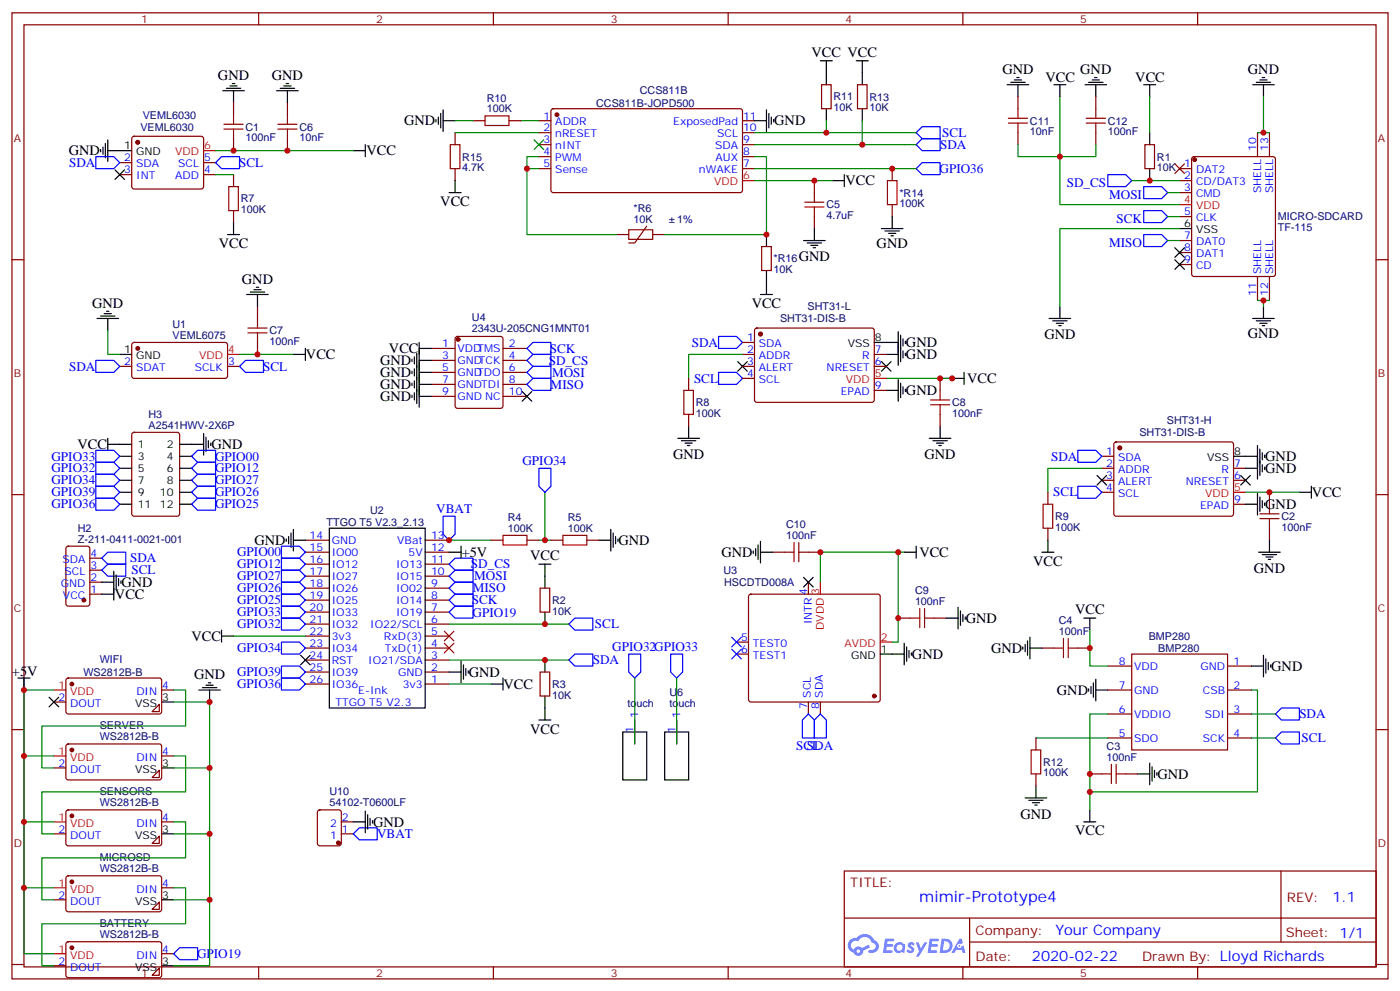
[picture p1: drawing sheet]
<svg xmlns="http://www.w3.org/2000/svg" width="412mm" height="292mm" viewBox="0 0 412 292" stroke-linecap="round" stroke-linejoin="round" font-family="sans-serif">
<g fill="none" stroke="#870000" stroke-width=".35">
<path d="M3.5 3.8h405.4v284.3h-405.4zM7.1 7.3h398.2v277.3h-398.2zM76.2 3.8v3.5M145.3 3.8v3.5M214.5 3.8v3.5M283.6 3.8v3.5M352.8 3.8v3.5M3.5 76.4h3.6M405.3 76.4h3.6M3.5 145.6h3.6M405.3 145.6h3.6M3.5 214.7h3.6"/>
<path d="M405.3 214.7h3.6M248.7 256.4h156.6v28.2h-156.6zM377.3 256.4v20.9M248.7 270.2h156.5M285.6 277.3h119.6M285.6 270.2v14.1M3.5 283.9h3.6M76.2 284.6v3.5M145.3 284.6v3.5M214.5 284.6v3.5M283.6 284.6v3.5M352.8 284.6v3.5"/>
<path d="M405.3 283.9h3.6"/>
</g>
<g fill="#5487ff">
<path d="M267.7 277.5a1.22 1.22 0 0 1 1.7 .3l-.4 .6a.47 .47 0 0 0-.3-.4 .47 .47 0 0 0-.5 .2l.1 .2a1.14 1.14 0 0 1 .8 1.7 1.14 1.14 0 0 1-1.9 0l-.2-.2 .5-.5 .7 .4a.29 .29 0 0 0 .3-.2 .29 .29 0 0 0-.2-.4 1.04 1.04 0 0 1-.6-1.7z"/>
<path d="M260.7 276.3h2.4l.3 .2-.2 .5h-1.8l-.1 .9h1.5l.3 .4-.3 .3h-1.6l-.2 1.1 1.7 .1 .2 .3-.2 .3h-2.6z"/>
<path d="M273.8 276.3h2.4l.3 .2-.1 .5h-1.8l-.2 .9h1.6l.3 .4-.4 .3h-1.6l-.1 1.1 1.7 .1 .2 .3-.2 .3h-2.6z"/>
<path d="M282.6 276.3h.7l.3 1.2-.6 .4a.69 .69 0 0 0-1 .2 .69 .69 0 0 0 .4 1 .69 .69 0 0 0 .9-.6l.5-.3 .6 2.2h-.8l-.2-.8h-1.8l-.5 .8h-.8z"/>
<path d="M269.8 277.4h.8l.6 1.8 1.1-1.8h.9l-2.6 4.2h-.8l.9-1.6z"/>
<path d="M277.4 276.3l-.6 4.1h1.3a2.11 2.11 0 0 0 2.5-2.1 2.11 2.11 0 0 0-2.5-2zM278.1 277a1.39 1.39 0 0 1 1.7 1.4 1.39 1.39 0 0 1-1.8 1.3h-.3z"/>
<path d="M263.7 277.9a1.54 1.54 0 0 0-.1 2.2 1.54 1.54 0 0 0 2.2 .1l.6 .2 .3-2.3-.2-.2h-.4a1.49 1.49 0 0 0-2.4 0zM264 278.9a.94 .94 0 0 1 1.8 0 .94 .94 0 0 1-1.8 0z"/>
<path d="M250.4 276.7a2.18 2.18 0 0 0 1.1 3.7 1.44 1.44 0 0 0 1.6 .9 1.44 1.44 0 0 0 1.2-1.5l2-1-.5-.7-1.9 .9a1.47 1.47 0 0 0-2.4 .5 1.39 1.39 0 0 1-.7-2 1.39 1.39 0 0 1 2-.4 2.12 2.12 0 0 1 2.2-1.3 2.12 2.12 0 0 1 1.9 1.7 1.14 1.14 0 0 1 1.1 1.4 1.14 1.14 0 0 1-1.7 .7 .43 .43 0 0 0-.5 .4 .43 .43 0 0 0 .4 .5 1.98 1.98 0 0 0 2.5-1.3 1.98 1.98 0 0 0-1.2-2.5 3.1 3.1 0 0 0-5.3-.7l-.9 .1zM252.3 280a.55 .55 0 0 1 1.1 0 .55 .55 0 0 1-1.1 0z"/>
<circle cx="282.6" cy="278.4" r=".26"/>
</g>
<g fill="none" stroke="#870000" stroke-width=".35">
<path d="M68.8 30.2v3.6M299.9 28.5v3.5M299.9 39.1v3.5M322.8 28.5v3.5M322.8 39.1v3.5M370.4 39.1v7M373.9 39.1v7M35.3 47.9h3.5M35.3 51.4h3.5M39 40.3l.5-.2h19.8l.5 .2 .2 .5-.1 14.4-.6 .4h-20.1l-.4-.7v-14.1zM60 47.9h3.5M60 51.4h3.5"/>
<path d="M68.8 40.8v3.5M347.5 49.6h3.5M347.5 53.2h3.5M347.5 56.7h3.5M351.2 46.3l.5-.2h23.3l.5 .2 .2 .5v33.9l-.2 .5-.5 .2h-23.3l-.5-.2-.2-.5v-33.9zM347.5 63.7h3.5M347.5 70.8h3.5M347.5 74.3h3.5M347.5 77.9h3.5M370.4 81.4v7M373.9 81.4v7M90 159h7"/>
<path d="M125.2 159h7.1M90 176.6h7M90 173.1h7M90 169.6h7M90 166.1h7M90 162.5h7M125.2 176.6h7.1M125.2 173.1h7.1M125.2 169.6h7.1M125.2 166.1h7.1M125.2 162.5h7.1M90 180.2h7"/>
<path d="M90 197.8h7M90 194.3h7M90 190.7h7M90 187.2h7M90 183.7h7M125.2 180.2h7.1M125.2 197.8h7.1M125.2 194.3h7.1M125.2 190.7h7.1M125.2 187.2h7.1M125.2 183.7h7.1M90 201.3h7"/>
<path d="M125.2 201.3h7.1"/>
</g>
<g fill="none" stroke="#000" stroke-width=".35">
<path d="M65.6 26.7h6.4M66.7 26h4.2M67.7 25.3h2.1M68.4 24.6h.7M68.8 26.7v3.5M296.7 24.9h6.3M297.7 24.2h4.3M298.8 23.5h2.1M299.5 22.8h.7M299.9 24.9v3.6M319.6 24.9h6.4M320.7 24.2h4.2"/>
<path d="M321.7 23.5h2.1M322.4 22.8h.7M322.8 24.9v3.6M29.6 44v.7M30.3 43.3v2.1M31 42.2v4.3M31.7 44.3h7.1M31.7 41.2v6.3M347.5 67.3h3.5M84.3 158.6v.7M85 157.9v2.2M85.7 156.9v4.2"/>
<path d="M86.4 159h3.6M86.4 155.8v6.4M97 155.5h28.2v52.9h-28.2zM132.3 197.8h3.5M135.8 194.6v6.4M136.5 195.7v4.2M137.2 196.7v2.2M137.9 197.4v.8"/>
</g>
<path d="M66 36.6h5.6M66 38h5.6M68.8 33.8v2.8M68.8 38v2.8M297 36.2h5.7M297 34.8h5.7M299.9 32v2.8M299.9 36.2v2.9M320 36.2h5.6M320 34.8h5.6M322.8 32v2.8M322.8 36.2v2.9" fill="none" stroke="#a10000" stroke-width=".35"/>
<g fill="#000" stroke="#a10000" stroke-width=".35">
<path d="M130.9 185.8l2.8 2.8zM133.7 185.8l-2.8 2.8z"/>
<path d="M130.9 189.3l2.8 2.9zM133.7 189.3l-2.8 2.9z"/>
</g>
<g fill="#870000" stroke="#870000" stroke-width=".35">
<circle cx="40.6" cy="41.9" r=".53"/>
<circle cx="351.9" cy="47" r=".53"/>
</g>
<path d="M60 44.3h3.5M347.5 60.2h3.5" fill="none" stroke="#f00" stroke-width=".35"/>
<path d="M346.1 48.2l2.8 2.8zM348.9 48.2l-2.8 2.8z" fill="#00f" stroke="#870000" stroke-width=".35"/>
<g fill="none" stroke="#000" stroke-width=".35">
<path d="M241.7 17.9h3.5M243.4 17.9v7M252.2 17.9h3.6M254 17.9v7M81.5 26.7h6.3M82.5 26h4.3M83.6 25.3h2.1M84.3 24.6h.7M84.7 26.7v3.5M128.4 35.2v.7M129.1 34.5v2.1M129.8 33.4v4.2"/>
<path d="M130.5 35.5h3.6M130.5 32.3v6.4M222.2 35.5h3.6M225.8 32.3v6.4M226.5 33.4v4.2M227.2 34.5v2.1M227.9 35.2v.7M243.4 32v3.5M254 32v3.5M310.4 24.9h3.6M312.2 24.9v3.6M336.9 24.9h3.5"/>
<path d="M338.7 24.9v3.6M338.7 39.1v3.5M369 24.9h6.4M370.1 24.2h4.2M371.1 23.5h2.1M371.8 22.8h.7M372.2 24.9v3.6M104.1 44.3h3.5M107.6 42.6v3.5M132.3 56.7h3.5M134.1 53.2v3.5M245.2 53.2h3.5"/>
<path d="M248.7 51.4v3.5M338.7 49.6v3.6M67 69h3.6M68.8 65.5v3.5M225.8 69v3.6M225.8 79.6v7.1M236.7 70.8h6.4M237.8 71.5h4.2M238.8 72.2h2.1M239.5 72.9h.7M239.9 67.3v3.5M259.6 67.3h6.4"/>
<path d="M260.7 68h4.2M261.8 68.7h2.1M262.5 69.4h.7M262.8 63.7v3.6M28.6 93.7h6.3M29.6 93h4.3M30.7 92.3h2.1M31.4 91.6h.7M31.7 93.7v3.6M72.7 86.7h6.3M73.7 86h4.3M74.8 85.3h2.1"/>
<path d="M75.5 84.6h.7M75.8 86.7v3.5M224 86.7h3.5M264.6 97.6v9.9M265.3 98.7v7.7M266 99.7v2.1M309 93.7h6.4M310.1 94.4h4.2M311.1 95.1h2.2M311.9 95.8h.7M312.2 90.2v3.5M369 93.7h6.4"/>
<path d="M370.1 94.4h4.2M371.1 95.1h2.1M371.8 95.8h.7M372.2 90.2v3.5M35.3 104.3h3.5M86.4 104.3h3.6M90 102.6v3.5M121.4 105.7v.7M121.4 109.3v.7M121.4 112.8v.7M121.4 116.3v.7M122.1 105v2.1"/>
<path d="M122.1 108.5v2.2M122.1 112.1v2.1M122.1 115.6v2.1M122.8 104v14.8M123.5 102.6h3.5M123.5 100.8v19M123.5 106.1h3.5M123.5 109.6h3.5M123.5 113.1h3.5M123.5 116.7h3.5M257.5 100.8h7.1M261.1 114.9h3.5"/>
<path d="M261.1 104.3h3.5M264.6 111.7v6.4M265.3 112.8v4.2M266 103.3v2.1M266 113.8v2.2M266.7 100.4v.7M266.7 104v.7M266.7 114.5v.8M280.5 111.4h3.5M284 109.6v3.5M31.7 129v3.5M31.7 130.8h7.1"/>
<path d="M35.3 134.3h3.5M35.3 137.8h3.5M52.9 134.3h3.5M52.9 137.8h3.5M52.9 130.8h7.1M60 127.6v6.3M60.7 128.7v4.2M61.4 129.7v2.1M62.1 130.4v.7M199.7 129h6.3M200.7 129.7h4.3M201.8 130.4h2.1"/>
<path d="M202.5 131.1h.7M202.8 125.5v3.5M273.8 129h6.3M274.8 129.7h4.2M275.9 130.4h2.1M276.6 131.1h.7M276.9 125.5v3.5M363.4 134.3h7M366.9 137.8h3.5M370.4 131.1v9.9M371.1 132.2v7.7M371.8 133.2v2.2"/>
<path d="M371.8 136.8v2.1M372.5 133.9v.8M372.5 137.5v.7M35.3 144.9h3.5M35.3 148.4h3.5M35.3 141.4h3.5M52.9 144.9h3.5M52.9 148.4h3.5M52.9 141.4h3.5M176.4 159h3.5M179.9 155.8v6.4M180.6 156.9v4.2"/>
<path d="M181.3 157.9v2.2M182 158.6v.7M224 159.3v6.4M308.7 159v3.5M366.9 148.4h3.5M370.4 145.2v6.4M371.1 146.3v4.2M371.8 147.4v2.1M372.5 148.1v.7M373.9 159v3.5M382.8 144.9h3.5M386.3 143.1v3.5"/>
<path d="M30 171.3h3.5M30 174.9h3.5M33.5 168.2v8.4M34.2 169.2v4.3M34.9 170.3v2.1M35.6 171v.7M132.3 162.5h3.5M135.8 160.8v3.5M158.7 166.1h3.6M160.5 166.1v7M221.9 162.2v.7M222.6 161.5v2.1"/>
<path d="M223.3 160.4v4.2M224 162.5h3.5M266.3 162.5h3.6M269.9 160.8v3.5M282.2 178.8v6.3M282.9 179.8v4.2M306.9 162.5h3.5M370.8 162.5h6.3M371.8 163.2h4.3M372.9 163.9h2.1M373.6 164.6h.7M5.3 199.6h3.5"/>
<path d="M7.1 199.6v3.5M65.3 187.2h3.5M65.3 185.5v3.5M148.2 199.6v3.5M160.5 180.2v3.5M160.5 194.3v3.5M259.3 192.5h7M266.3 189.3v6.4M267.1 190.4v4.2M267.8 191.5v2.1M268.5 192.2v.7M278.7 181.9h3.5"/>
<path d="M283.6 180.9v2.1M284.3 181.6v.7M301.3 190.4v.7M302 189.7v2.1M302.7 188.6v4.3M303.4 190.7h3.5M303.4 187.6v6.3M319.3 181.9h3.5M321 181.9v3.6M322.8 199.9v6.4M368.7 196h3.5M372.2 192.9v6.3"/>
<path d="M372.9 193.9v4.3M373.6 195v2.1M374.3 195.7v.7M47.6 206.6h3.6M58.6 203.1h6.3M59.6 202.4h4.3M60.7 201.7h2.1M61.4 201h.7M61.7 203.1v3.5M144.6 201.3h3.6M158.7 211.9h3.6M160.5 204.9v7"/>
<path d="M183.4 215.4h7.1v14.2h-7.1zM195.8 215.4h7v14.2h-7zM320.7 202.7v.7M321.4 202v2.2M322.1 201v4.2M322.8 203.1h3.5M47.6 226h3.6M107.6 238.7v6.4M108.3 239.8v4.2M302 234.8h6.3M303 235.5h4.3M304.1 236.3h2.1"/>
<path d="M304.8 237h.7M305.2 231.3v3.5M321 238.4v3.5M335.1 227.8h3.6M338.7 224.6v6.4M339.4 225.7v4.2M340.1 226.7v2.1M340.8 227.4v.7M47.6 245.4h3.6M104.1 241.9h3.5M109 240.8v2.2M109.7 241.5v.8"/>
<path d="M319.3 241.9h3.5M47.6 264.8h3.6M47.6 284.2h3.6"/>
</g>
<g fill="#000" stroke="#000" stroke-width=".35">
<path d="M33.9 50l2.8 2.8zM36.7 50l-2.8 2.8z"/>
<path d="M346.1 72.9l2.8 2.8zM348.9 72.9l-2.8 2.8z"/>
<path d="M346.1 76.4l2.8 2.9zM348.9 76.4l-2.8 2.9z"/>
<path d="M153.8 115.3l2.8 2.8zM156.6 115.3l-2.8 2.8z"/>
<path d="M217.3 106.4l2.8 2.9zM220.1 106.4l-2.8 2.9z"/>
<path d="M259.6 106.4l2.9 2.9zM262.5 106.4l-2.9 2.9z"/>
<path d="M323.1 139.9l2.9 2.9zM323.1 142.8l2.9-2.9z"/>
<path d="M365.5 139.9l2.8 2.9zM368.3 139.9l-2.8 2.9z"/>
<path d="M236.7 169.9l2.8 2.9zM239.5 169.9l-2.8 2.9z"/>
<path d="M88.5 192.9l2.9 2.8zM91.4 192.9l-2.9 2.8z"/>
<path d="M14.5 205.2l2.8 2.8zM17.3 205.2l-2.8 2.8z"/>
</g>
<g fill="none" stroke="#008700" stroke-width=".35">
<path d="M134.1 39.1h24.6M134.1 35.5h5.2M153.5 35.5h5.2M243.4 35.5v3.6h-21.2M243.4 39.1h26.5M254 35.5v7.1M312.2 28.5v31.7h35.3M338.7 28.5v10.6M372.2 28.5v10.6h-1.8M372.2 39.1h1.7M63.5 44.3h40.6M63.5 51.4h5.3"/>
<path d="M155.2 49.6v19.4h26.5M158.7 46.1h-3.5v3.5h3.5M222.2 46.1h3.6v22.9h-30M222.2 53.2h23M222.2 42.6h47.7M222.2 49.6h47.7M299.9 42.6v3.5h22.9v-3.5M333.4 53.2h14.1M344 56.7h3.5M344 63.7h3.5M344 70.8h3.5M347.5 67.3h-35.3v22.9"/>
<path d="M31.7 97.3v7h3.6M370.4 88.4h1.8v1.8M372.2 88.4h1.7M70.6 104.3h15.8M218.7 104.3h-15.9v7.1M261.1 111.4h19.4M324.6 137.8h-15.9v7.1M132.3 159h12.3M158.7 159h3.6M160.5 144.9v14.1M366.9 144.9h15.9M264.6 162.5v26.5h-1.8"/>
<path d="M266.3 162.5h-24.6v8.8M68.8 187.2h21.2M132.3 183.7h35.3M132.3 194.3h35.3M187 199.6v19.4M199.3 199.6v19.4M321 185.5v10.5h5.3M15.9 203.1h-8.8v77.6h8.8M51.2 206.6h10.5v77.6h-10.5M51.2 203.1h3.5v10.6h-42.4v12.3h3.6M132.3 201.3h12.3M305.2 217.2h21.1"/>
<path d="M326.3 210.1h-5.3v28.3M368.7 203.1h1.7v30h-49.4M368.7 217.2h7M368.7 210.1h7M7.1 222.5h8.8M51.2 222.5h3.5v10.6h-42.4v12.3h3.6M51.2 226h10.5M7.1 241.9h8.8M51.2 241.9h3.5v10.6h-42.4v12.3h3.6M51.2 245.4h10.5M7.1 261.3h8.8M51.2 261.3h3.5v10.6h-42.4v12.3h3.6"/>
<path d="M51.2 264.8h10.5"/>
</g>
<g fill="none" stroke="#870000" stroke-width=".35">
<path d="M84.7 30.2v3.6M134.1 39.1v3.5M139.3 35.5h3.6M149.9 35.5h3.6M158.7 35.5h3.6M158.7 39.1h3.6M162.5 32.2l.5-.2 55.3 .1 .4 .6v23.6l-.7 .4-55.3-.1-.4-.6v-23.3zM218.7 35.5h3.5M218.7 39.1h3.5M242 24.9h2.8v7.1h-2.8zM252.6 24.9h2.8v7.1h-2.8zM68.8 51.4v3.5"/>
<path d="M84.7 40.8v3.5M134.1 49.6v3.6M158.7 42.6h3.6M158.7 46.1h3.6M158.7 49.6h3.6M218.7 42.6h3.5M218.7 46.1h3.5M218.7 49.6h3.5M239.9 53.2v3.5M262.8 49.6v3.6M337.3 42.6h2.8v7h-2.8zM68.8 62v3.5"/>
<path d="M181.7 69h3.5M190.5 66.6l-3.5 4.9h-1.8M192.3 69h3.5M224.4 72.6h2.8v7h-2.8zM239.9 63.7v3.6M262.8 60.2v3.5M75.8 90.2v3.5M134.3 99.2l.5-.2h12.7l.6 .5 .1 20-.5 .6-12.9 .1-.7-.5v-20zM222.5 96.8l.5-.2h34.1l.4 .7v20.7l-.7 .4h-34.1l-.5-.7v-20.4zM35.3 107.8h3.5M39 101l.5-.2h27.1l.4 .7v9.4l-.7 .5-27.1-.1-.4-.6v-9.2zM67 107.8h3.6"/>
<path d="M75.8 100.8v3.5M127 102.6h7.1M127 106.1h7.1M127 109.6h7.1M127 113.1h7.1M127 116.7h7.1M148.2 102.6h7M148.2 106.1h7M148.2 109.6h7M148.2 113.1h7M148.2 116.7h7M202.8 111.4v3.5"/>
<path d="M218.7 100.8h3.5M218.7 104.3h3.5M218.7 107.8h3.5M218.7 111.4h3.5M257.5 104.3h3.6M257.5 107.8h3.6M257.5 114.9h3.6M276.9 111.4v3.5M39 127.5l.5-.3h12.7l.7 .5v23.5l-.4 .7h-13l-.6-.4-.1-23.5zM202.8 122v3.5M276.9 122v3.5M324.6 134.3h3.5"/>
<path d="M324.6 137.8h3.5M328.3 130.3l.5-.2h34.1l.5 .7-.1 20.7-.6 .4h-34.2l-.4-.7v-20.4zM363.4 137.8h3.5M144.6 159h3.6M155.2 159h3.5M162.3 159h3.5M172.9 159h3.5M308.7 144.9v3.5M308.7 155.5v3.5M324.6 141.4h3.5M324.6 144.9h3.5M363.4 141.4h3.5"/>
<path d="M363.4 148.4h3.5M373.9 144.9v3.5M373.9 155.5v3.5M19.6 161l.5-.2h5.7l.6 .4 .1 16.5-.5 .6-5.9 .1-.6-.5-.1-16.4zM26.5 174.9h3.5M26.5 171.3h3.5M26.5 167.8h3.5M26.5 164.3h3.5M159.1 173.1h2.8v7.1h-2.8zM220.7 175.1l.5-.2h37.4l.5 .2 .2 .5v30.3l-.2 .5-.5 .2h-37.4l-.5-.2-.2-.5v-30.3zM227.5 162.5h3.6M238.1 171.3v3.6"/>
<path d="M238.1 162.5h3.6M19.6 199.8l.5-.2h27.1l.4 .7v9.4l-.7 .4h-27.1l-.4-.7v-9.1zM159.1 197.8h2.8v7.1h-2.8zM217 189h3.5M217 192.5h3.5M264.6 181.9h3.5M275.2 181.9h3.5M306.9 190.7h3.5M317.5 190.7h3.5M326.3 196h7.1M333.4 192.5h28.2v28.2h-28.2zM361.6 196h7.1"/>
<path d="M15.9 206.6h3.5M19.6 219.2l.5-.2h27.1l.4 .7v9.4l-.7 .5-27.1-.1-.4-.7v-9.1zM46.9 207.3v2.1h-2.1zM47.6 203.1h3.6M187 211.9v7.1M199.3 211.9v7.1M238.1 206.6v3.5M241.7 206.6v3.5M305.2 217.2v3.5M326.3 203.1h7.1M326.3 210.1h7.1M326.3 217.2h7.1"/>
<path d="M361.6 203.1h7.1M361.6 210.1h7.1M361.6 217.2h7.1M15.9 226h3.5M19.6 238.6l.5-.2h27.1l.4 .7v9.4l-.7 .5-27.1-.1-.4-.7v-9.1zM46.9 226.7v2.1h-2.1zM47.6 222.5h3.6M93.7 238.6l.5-.2h5.6l.7 .4v9.4l-.4 .7-5.9 .1-.7-.5v-9.4zM305.2 227.8v3.5M321 227.8h3.6M331.6 227.8h3.5M15.9 245.4h3.5"/>
<path d="M19.6 258l.5-.2h27.1l.4 .7v9.4l-.7 .5-27.1-.1-.4-.6v-9.2zM46.9 246.1v2.1h-2.1zM47.6 241.9h3.6M100.5 241.9h3.6M100.5 245.4h3.6M15.9 264.8h3.5M19.6 277.4l.5-.2h27.1l.4 .7v9.4l-.7 .5-27.1-.1-.4-.6v-9.2zM46.9 265.5v2.2h-2.1zM47.6 261.3h3.6M15.9 284.2h3.5M46.9 284.9v2.2h-2.1zM47.6 280.7h3.6"/>
</g>
<g fill="none" stroke="#00f" stroke-width=".35">
<path d="M269.9 39.1l1.7-1.8h5.3v3.5h-5.3zM28.2 46.1h5.3l1.8 1.8-1.8 1.7h-5.3zM63.5 47.9l1.8-1.8h5.3v3.5h-5.3zM271.6 40.8h5.3v3.5h-5.3l-1.7-1.7zM271.6 47.9h5.3v3.5h-5.3l-1.7-1.8zM326.3 51.4h5.3l1.8 1.8-1.8 1.7h-5.3zM336.9 54.9h5.3l1.8 1.8-1.8 1.8h-5.3zM336.9 62h5.3l1.8 1.7-1.8 1.8h-5.3zM336.9 69h5.3l1.8 1.8-1.8 1.8h-5.3zM211.7 99h5.3l1.7 1.8-1.7 1.8h-5.3zM28.2 106.1h5.3l1.8 1.7-1.8 1.8h-5.3zM70.6 107.8l1.7-1.7h5.3v3.5h-5.3z"/>
<path d="M155.2 102.6l1.8-1.8h5.3v3.5h-5.3zM155.2 106.1l1.8-1.8h5.3v3.5h-5.3zM155.2 109.6l1.8-1.8h5.3v3.6h-5.3zM155.2 113.1l1.8-1.7h5.3v3.5h-5.3zM211.7 109.6h5.3l1.7 1.8-1.7 1.7h-5.3zM28.2 139.6h5.3l1.8 1.8-1.8 1.7h-5.3zM28.2 132.5h5.3l1.8 1.8-1.8 1.8h-5.3zM28.2 136.1h5.3l1.8 1.7-1.8 1.8h-5.3zM56.4 137.8l1.8-1.7h5.3v3.5h-5.3zM56.4 134.3l1.8-1.8h5.3v3.6h-5.3zM158.7 137.8h3.6v5.3l-1.8 1.8-1.8-1.8zM317.5 132.5h5.3l1.8 1.8-1.8 1.8h-5.3z"/>
<path d="M28.2 146.6h5.3l1.8 1.8-1.8 1.8h-5.3zM28.2 143.1h5.3l1.8 1.8-1.8 1.7h-5.3zM56.4 148.4l1.8-1.8h5.3v3.6h-5.3zM56.4 144.9l1.8-1.8h5.3v3.5h-5.3zM56.4 141.4l1.8-1.8h5.3v3.5h-5.3zM130.5 151.9h3.6v5.3l-1.8 1.8-1.8-1.8zM317.5 143.1h5.3l1.8 1.8-1.8 1.7h-5.3zM30 164.3l1.7-1.8h5.3v3.6h-5.3zM30 167.8l1.7-1.7h5.3v3.5h-5.3zM82.9 178.4h5.3l1.8 1.8-1.8 1.7h-5.3zM82.9 160.8h5.3l1.8 1.7-1.8 1.8h-5.3zM82.9 164.3h5.3l1.8 1.8-1.8 1.7h-5.3z"/>
<path d="M82.9 167.8h5.3l1.8 1.8-1.8 1.7h-5.3zM82.9 171.3h5.3l1.8 1.8-1.8 1.8h-5.3zM82.9 174.9h5.3l1.8 1.7-1.8 1.8h-5.3zM132.3 169.6l1.8-1.8h5.2v3.5h-5.2zM132.3 176.6l1.8-1.7h5.2v3.5h-5.2zM132.3 173.1l1.8-1.8h5.2v3.6h-5.2zM134.1 164.3h5.2v3.5h-5.2l-1.8-1.7zM82.9 181.9h5.3l1.8 1.8-1.8 1.8h-5.3zM82.9 189h5.3l1.8 1.7-1.8 1.8h-5.3zM82.9 196h5.3l1.8 1.8-1.8 1.8h-5.3zM82.9 199.6h5.3l1.8 1.7-1.8 1.8h-5.3zM132.3 180.2l1.8-1.8h5.2v3.5h-5.2z"/>
<path d="M167.6 183.7l1.7-1.8h5.3v3.6h-5.3zM167.6 194.3l1.7-1.8h5.3v3.5h-5.3zM185.2 192.5h3.5v5.3l-1.7 1.8-1.8-1.8zM197.6 192.5h3.5v5.3l-1.8 1.8-1.7-1.8zM238.1 210.1l1.8 1.8v5.3h-3.5v-5.3zM241.7 210.1l1.7 1.8v5.3h-3.5v-5.3zM375.7 210.1l1.8-1.7h5.3v3.5h-5.3zM377.5 215.4h5.3v3.6h-5.3l-1.8-1.8zM104.1 245.4l1.7-1.7h5.3v3.5h-5.3zM51.2 280.7l1.7-1.8h5.3v3.6h-5.3z"/>
</g>
<g fill="#870000" stroke="#870000" stroke-width=".35">
<circle cx="329.8" cy="131.8" r=".53"/>
<circle cx="164" cy="33.8" r=".53"/>
<circle cx="21.2" cy="278.9" r=".53"/>
<circle cx="21.2" cy="240.1" r=".53"/>
<circle cx="21.2" cy="201.3" r=".53"/>
<circle cx="21.2" cy="259.5" r=".53"/>
<circle cx="21.2" cy="220.7" r=".53"/>
<circle cx="224" cy="98.3" r=".53"/>
<circle cx="40.6" cy="102.6" r=".53"/>
<circle cx="257.5" cy="204.9" r=".53"/>
<circle cx="24.7" cy="176.6" r=".53"/>
<circle cx="134.9" cy="99.9" r=".53"/>
<circle cx="99.7" cy="248.1" r=".53"/>
</g>
<path d="M218.7 53.2h3.5M67 104.3h3.6M257.5 111.4h3.6M363.4 144.9h3.5M241.7 171.3v3.6M259.3 189h3.5M15.9 203.1h3.5M15.9 222.5h3.5M15.9 241.9h3.5M15.9 261.3h3.5M15.9 280.7h3.5" fill="none" stroke="#f00" stroke-width=".35"/>
<g fill="none" stroke="#a10000" stroke-width=".35">
<path d="M81.8 38h5.7M81.8 36.6h5.7M84.7 33.8v2.8M84.7 38v2.8M142.9 34.1h7v2.8h-7zM67.4 54.9h2.8v7.1h-2.8zM132.6 42.6h2.9v7h-2.9zM237.1 59.5h5.6M239.9 56.7v2.8M261.4 53.2h2.8v7h-2.8zM185.2 67.6h7.1v2.8h-7.1zM237.1 60.9h5.6"/>
<path d="M239.9 60.9v2.8M73 96.6h5.7M73 98h5.7M75.8 93.7v2.9M75.8 98v2.8M201.4 114.9h2.9v7.1h-2.9zM274.1 117.7h5.7M274.1 119.1h5.7M276.9 114.9v2.8M276.9 119.1v2.9M148.2 157.6h7v2.8h-7zM165.8 157.6h7.1v2.8h-7.1z"/>
<path d="M233.9 159.7v5.6M235.3 159.7v5.6M307.3 148.4h2.8v7.1h-2.8zM371.1 151.2h5.7M371.1 152.6h5.7M373.9 148.4v2.8M373.9 152.6v2.9M231.1 162.5h2.8M235.3 162.5h2.8M270.9 179.1v5.6M272.3 179.1v5.6M268.1 181.9h2.8"/>
<path d="M272.3 181.9h2.9M310.4 190.7h2.9M313.3 187.9v5.7M314.7 190.7h2.8M314.7 187.9v5.7M303.7 220.7h2.9v7.1h-2.9zM324.6 227.8h2.8M327.4 225v5.6M328.8 227.8h2.8M328.8 225v5.6"/>
</g>
<path d="M157.3 41.2l2.9 2.8zM160.2 41.2l-2.9 2.8z" fill="#000" stroke="#008700" stroke-width=".35"/>
<g fill="#000" stroke="#00f" stroke-width=".35">
<path d="M215.5 191.1l2.9 2.8zM215.5 193.9l2.9-2.8z"/>
<path d="M215.5 187.6l2.9 2.8zM218.4 187.6l-2.9 2.8z"/>
</g>
<g fill="#c00">
<circle cx="155.2" cy="49.6" r=".88"/>
<circle cx="243.4" cy="39.1" r=".88"/>
<circle cx="61.7" cy="206.6" r=".88"/>
<circle cx="7.1" cy="222.5" r=".88"/>
<circle cx="7.1" cy="261.3" r=".88"/>
<circle cx="61.7" cy="226" r=".88"/>
<circle cx="61.7" cy="264.8" r=".88"/>
<circle cx="241.7" cy="162.5" r=".88"/>
<circle cx="280.5" cy="111.4" r=".88"/>
<circle cx="276.9" cy="111.4" r=".88"/>
<circle cx="160.5" cy="183.7" r=".88"/>
<circle cx="321" cy="233.1" r=".88"/>
<circle cx="321" cy="227.8" r=".88"/>
<circle cx="373.9" cy="144.9" r=".88"/>
<circle cx="372.2" cy="88.4" r=".88"/>
<circle cx="372.2" cy="39.1" r=".88"/>
<circle cx="312.2" cy="46.1" r=".88"/>
<circle cx="338.7" cy="53.2" r=".88"/>
<circle cx="68.8" cy="44.3" r=".88"/>
<circle cx="321" cy="190.7" r=".88"/>
<circle cx="239.9" cy="53.2" r=".88"/>
<circle cx="160.5" cy="159" r=".88"/>
<circle cx="160.5" cy="194.3" r=".88"/>
<circle cx="84.7" cy="44.3" r=".88"/>
<circle cx="75.8" cy="104.3" r=".88"/>
<circle cx="264.6" cy="181.9" r=".88"/>
<circle cx="264.6" cy="162.5" r=".88"/>
<circle cx="61.7" cy="245.4" r=".88"/>
<circle cx="7.1" cy="241.9" r=".88"/>
<circle cx="7.1" cy="203.1" r=".88"/>
<circle cx="132.3" cy="159" r=".88"/>
<circle cx="254" cy="42.6" r=".88"/>
<circle cx="262.8" cy="49.6" r=".88"/>
<circle cx="225.8" cy="69" r=".88"/>
</g>
<text font-size="4.6" fill="#00f" x="270.8" y="265.4">mimir-Prototype4</text>
<g font-size="4.2">
<text x="239.1" y="16.8">VCC VCC</text>
<text x="64.2" y="23.4">GND</text>
<text x="80.1" y="23.6">GND</text>
<text x="295.3" y="21.6">GND</text>
<text x="318.2" y="21.6">GND</text>
<text x="367.6" y="21.8">GND</text>
<text x="308" y="24.2">VCC</text>
<text x="334.4" y="24.2">VCC</text>
<text x="119.1" y="36.9">GND</text>
<text x="228.1" y="36.9">GND</text>
<text x="20.3" y="45.7">GND</text>
<text x="108" y="45.8">VCC</text>
<text x="249.1" y="54.6">VCC</text>
<text x="129.7" y="60.6">VCC</text>
<text x="64.4" y="73">VCC</text>
<text x="235.3" y="76.9">GND</text>
<text x="258.2" y="72.9">GND</text>
<text x="71.3" y="83.5">GND</text>
<text x="27.2" y="90.6">GND</text>
<text x="221.4" y="90.6">VCC</text>
<text x="307.6" y="99.7">GND</text>
<text x="367.6" y="99.4">GND</text>
<text x="90.1" y="105.7">VCC</text>
<text x="112" y="107.5">GND</text>
<text x="114.6" y="104">VCC</text>
<text x="266.9" y="105.8">GND</text>
<text x="266.9" y="102.2">GND</text>
<text x="112" y="111">GND</text>
<text x="284.9" y="112.8">VCC</text>
<text x="112" y="114.5">GND</text>
<text x="112" y="118.1">GND</text>
<text x="266.9" y="116.3">GND</text>
<text x="22.9" y="132.2">VCC</text>
<text x="62.3" y="132.2">GND</text>
<text x="198.3" y="135.1">GND</text>
<text x="272.4" y="135.1">GND</text>
<text x="372.7" y="135.7">GND</text>
<text x="372.7" y="139.3">GND</text>
<text x="372.7" y="149.9">GND</text>
<text x="386.5" y="146.3">VCC</text>
<text x="75" y="160.4">GND</text>
<text x="182.2" y="160.4">GND</text>
<text x="136" y="163.9">+5V</text>
<text x="156.2" y="165">VCC</text>
<text x="212.5" y="163.9">GND</text>
<text x="270.8" y="163.9">VCC</text>
<text x="304.3" y="166.5">VCC</text>
<text x="35.8" y="172.8">GND</text>
<text x="369.4" y="168.6">GND</text>
<text x="33.9" y="176.3">VCC</text>
<text x="284.5" y="183.3">GND</text>
<text x="316.7" y="180.7">VCC</text>
<text x="56.4" y="188.6">VCC</text>
<text x="268.6" y="193.9">GND</text>
<text x="291.9" y="192.2">GND</text>
<text x="374.5" y="197.5">GND</text>
<text x="3.5" y="198.9">+5V</text>
<text x="57.1" y="199.9">GND</text>
<text x="138.1" y="199.2">GND</text>
<text x="148.3" y="202.8">VCC</text>
<text x="311.3" y="204.5">GND</text>
<text x="156.2" y="215.9">VCC</text>
<text x="341" y="229.2">GND</text>
<text x="109.9" y="243.3">GND</text>
<text x="300.6" y="240.9">GND</text>
<text x="316.7" y="245.9">VCC</text>
</g>
<g font-size="4.2" fill="#00f">
<text x="392.5" y="265.6">1.1</text>
<text x="310.9" y="275.2">Your Company</text>
<text x="304" y="283">2020-02-22</text>
</g>
<g font-size="3.9" fill="#00f">
<text x="277.6" y="40.3">SCL</text>
<text x="276.9" y="43.8">SDA</text>
<text x="20.3" y="49.1">SDA</text>
<text x="70.5" y="49.1">SCL</text>
<text x="276.8" y="50.9">GPIO36</text>
<text x="314.2" y="54.9">SD_CS</text>
<text x="326.7" y="58.5">MOSI</text>
<text x="328.9" y="65.5">SCK</text>
<text x="326.7" y="72.6">MISO</text>
<text x="161.7" y="107.3">SD_CS</text>
<text x="161.9" y="103.8">SCK</text>
<text x="203.8" y="102">SDA</text>
<text x="20.3" y="109.1">SDA</text>
<text x="77.5" y="109.1">SCL</text>
<text x="162.6" y="110.8">MOSI</text>
<text x="204.4" y="112.6">SCL</text>
<text x="162.2" y="114.4">MISO</text>
<text x="15.2" y="135.5">GPIO33</text>
<text x="63.3" y="135.5">GPIO00</text>
<text x="153.9" y="136.8">GPIO34</text>
<text x="309.6" y="135.5">SDA</text>
<text x="15.2" y="139.1">GPIO32</text>
<text x="15.2" y="142.6">GPIO34</text>
<text x="63.3" y="142.6">GPIO27</text>
<text x="63.3" y="139.1">GPIO12</text>
<text x="15.2" y="149.6">GPIO36</text>
<text x="15.2" y="146.1">GPIO39</text>
<text x="63.3" y="149.6">GPIO25</text>
<text x="63.3" y="146.1">GPIO26</text>
<text x="310.3" y="146.1">SCL</text>
<text x="128.5" y="150.9">VBAT</text>
<text x="38.3" y="165.5">SDA</text>
<text x="69.8" y="163.8">GPIO00</text>
<text x="69.8" y="167.3">GPIO12</text>
<text x="138.7" y="167.3">SD_CS</text>
<text x="38.7" y="169">SCL</text>
<text x="69.8" y="170.8">GPIO27</text>
<text x="139.7" y="170.8">MOSI</text>
<text x="69.8" y="174.4">GPIO26</text>
<text x="69.8" y="177.9">GPIO25</text>
<text x="139" y="177.9">SCK</text>
<text x="139.3" y="174.3">MISO</text>
<text x="69.8" y="185">GPIO32</text>
<text x="69.8" y="181.4">GPIO33</text>
<text x="139.2" y="181.5">GPIO19</text>
<text x="175.3" y="184.9">SCL</text>
<text x="69.8" y="192">GPIO34</text>
<text x="180.4" y="191.5">GPIO32GPIO33</text>
<text x="174.6" y="195.5">SDA</text>
<text x="69.8" y="199.1">GPIO39</text>
<text x="69.8" y="202.6">GPIO36</text>
<text x="382.7" y="211.4">SDA</text>
<text x="234.5" y="220.7">SCL</text>
<text x="237.7" y="220.7">SDA</text>
<text x="383.4" y="218.5">SCL</text>
<text x="111.1" y="246.6">VBAT</text>
<text x="58" y="281.9">GPIO19</text>
</g>
<g font-size="3.9" fill="#800">
<text x="250.5" y="260.9">TITLE:</text>
<text x="379.1" y="265.6">REV:</text>
<text x="287.4" y="275.1">Company:</text>
<text x="378.7" y="275.8">Sheet: 1/1</text>
<text x="287.4" y="282.8">Date:</text>
<text x="336.4" y="282.9">Drawn By: Lloyd Richards</text>
</g>
<g font-size="3.2" fill="#800">
<text x="41.6" y="6.8">1</text>
<text x="110.8" y="6.8">2</text>
<text x="179.9" y="6.8">3</text>
<text x="249.1" y="6.8">4</text>
<text x="318.2" y="6.8">5</text>
<text x="4.1" y="41.9">A</text>
<text x="405.9" y="41.9">A</text>
<text x="4.1" y="111">B</text>
<text x="405.9" y="111">B</text>
<text x="4.1" y="180.2">C</text>
<text x="405.9" y="180.2">C</text>
<text x="4.1" y="249.3">D</text>
<text x="405.9" y="249.3">D</text>
<text x="41.6" y="287.6">1</text>
<text x="110.8" y="287.6">2</text>
<text x="179.9" y="287.6">3</text>
<text x="249.1" y="287.6">4</text>
<text x="318.2" y="287.6">5</text>
</g>
<g font-size="3.2" fill="#000080">
<text x="143.4" y="29.9">R10</text>
<text x="188.5" y="27.8">CCS811B</text>
<text x="245.5" y="29.5">R11</text>
<text x="256.1" y="29.6">R13</text>
<text x="42" y="34.9">VEML6030</text>
<text x="143.4" y="33.1">100K</text>
<text x="175.6" y="31.4">CCS811B-JOPD500</text>
<text x="245.5" y="32.7">10K</text>
<text x="256.1" y="32.8">10K</text>
<text x="41.4" y="38.4">VEML6030</text>
<text x="72.3" y="41.6">100nF</text>
<text x="72.3" y="38.4">C1</text>
<text x="88.2" y="41.6">10nF</text>
<text x="88.2" y="38.4">C6</text>
<text x="303.4" y="39.9">10nF</text>
<text x="303.4" y="36.7">C11</text>
<text x="326.3" y="39.9">100nF</text>
<text x="326.3" y="36.7">C12</text>
<text x="136.2" y="47.3">R15</text>
<text x="340.8" y="47.2">R1</text>
<text x="136.2" y="50.4">4.7K</text>
<text x="340.8" y="50.5">10K</text>
<text x="70.9" y="59.6">R7</text>
<text x="264.9" y="57.9">*R14</text>
<text x="70.9" y="62.7">100K</text>
<text x="186.6" y="65.5">10K</text>
<text x="186.6" y="62.3">*R6</text>
<text x="199.5" y="65.5">1%</text>
<text x="243.4" y="64.6">4.7uF</text>
<text x="243.4" y="61.4">C5</text>
<text x="264.9" y="60.9">100K</text>
<text x="376.4" y="64.9">MICRO-SDCARD</text>
<text x="376.4" y="68.1">TF-115</text>
<text x="227.9" y="77.2">*R16</text>
<text x="227.9" y="80.4">10K</text>
<text x="139" y="94.6">U4</text>
<text x="229.8" y="94.9">SHT31-DIS-B</text>
<text x="237.9" y="91.3">SHT31-L</text>
<text x="50.8" y="99.7">VEML6075</text>
<text x="50.8" y="96.5">U1</text>
<text x="79.4" y="101.6">100nF</text>
<text x="79.4" y="98.4">C7</text>
<text x="139" y="97.8">2343U-205CNG1MNT01</text>
<text x="205" y="119.6">R8</text>
<text x="280.5" y="119.6">C8</text>
<text x="43.8" y="123">H3</text>
<text x="205" y="122.7">100K</text>
<text x="280.5" y="122.8">100nF</text>
<text x="343.7" y="124.9">SHT31-H</text>
<text x="43.8" y="126.2">A2541HWV-2X6P</text>
<text x="335.6" y="128.4">SHT31-DIS-B</text>
<text x="96.2" y="154.8">TTGO T5 V2.3_2.13</text>
<text x="109" y="151.2">U2</text>
<text x="149.6" y="153.3">R4</text>
<text x="167.2" y="153.3">R5</text>
<text x="231.6" y="155.5">C10</text>
<text x="310.8" y="153.1">R9</text>
<text x="377.5" y="153.1">C2</text>
<text x="22.9" y="159.7">Z-211-0411-0021-001</text>
<text x="22.9" y="156.5">H2</text>
<text x="149.6" y="156.5">100K</text>
<text x="167.2" y="156.5">100K</text>
<text x="231.6" y="158.6">100nF</text>
<text x="310.8" y="156.2">100K</text>
<text x="377.5" y="156.3">100nF</text>
<text x="213.1" y="169">U3</text>
<text x="213.3" y="172.5">HSCDTD008A</text>
<text x="162.6" y="177.8">R2</text>
<text x="269.5" y="178">100nF</text>
<text x="269.5" y="174.9">C9</text>
<text x="162.6" y="181">10K</text>
<text x="311.9" y="183.7">C4</text>
<text x="311.9" y="186.9">100nF</text>
<text x="338.4" y="188.4">BMP280</text>
<text x="341.2" y="191.9">BMP280</text>
<text x="29.4" y="195.2">WIFI</text>
<text x="24.5" y="198.9">WS2812B-B</text>
<text x="162.6" y="202.5">R3</text>
<text x="162.6" y="205.7">10K</text>
<text x="184.8" y="208.1">touch</text>
<text x="197.2" y="208.1">touch</text>
<text x="197.2" y="205">U6</text>
<text x="29.4" y="214.6">SERVER</text>
<text x="29.4" y="217.8">WS2812B-B</text>
<text x="326" y="220.7">C3</text>
<text x="307.3" y="225.4">R12</text>
<text x="326" y="223.9">100nF</text>
<text x="29.4" y="234">SENSORS</text>
<text x="97" y="234">U10</text>
<text x="307.3" y="228.5">100K</text>
<text x="29.4" y="237.2">WS2812B-B</text>
<text x="97" y="237.3">54102-T0600LF</text>
<text x="29.4" y="256.6">WS2812B-B</text>
<text x="29.4" y="253.4">MICROSD</text>
<text x="29.4" y="272.8">BATTERY</text>
<text x="29.4" y="276">WS2812B-B</text>
</g>
<g font-size="3.2" fill="#00f">
<text x="160.1" y="35.2">1</text>
<text x="218.9" y="35.2">11</text>
<text x="160.1" y="38.7">2</text>
<text x="163.6" y="36.9">ADDR</text>
<text x="163.6" y="40.5">nRESET</text>
<text x="198.3" y="36.9">ExposedPad</text>
<text x="211.3" y="40.5">SCL</text>
<text x="218.9" y="38.7">10</text>
<text x="36.6" y="47.5">2</text>
<text x="60.1" y="47.5">5</text>
<text x="160.1" y="42.2">3</text>
<text x="160.1" y="45.8">4</text>
<text x="163.6" y="44">nINT</text>
<text x="163.6" y="47.5">PWM</text>
<text x="210.6" y="44">SDA</text>
<text x="210.8" y="47.5">AUX</text>
<text x="218.9" y="45.8">8</text>
<text x="218.9" y="42.2">9</text>
<text x="370.1" y="44.3" transform="rotate(-90 370.1 44.3)">10</text>
<text x="373.6" y="44.3" transform="rotate(-90 373.6 44.3)">13</text>
<text x="36.6" y="51">3</text>
<text x="40.1" y="49.3">SDA</text>
<text x="40.1" y="52.8">INT</text>
<text x="51.6" y="52.8">ADD</text>
<text x="52.5" y="49.3">SCL</text>
<text x="60.1" y="51">4</text>
<text x="160.1" y="49.3">5</text>
<text x="163.6" y="51">Sense</text>
<text x="205.9" y="51">nWAKE</text>
<text x="218.9" y="49.3">7</text>
<text x="348.8" y="49.3">1</text>
<text x="348.8" y="52.8">2</text>
<text x="352.3" y="51">DAT2</text>
<text x="348.8" y="56.3">3</text>
<text x="352.3" y="54.6">CD/DAT3</text>
<text x="352.3" y="58.1">CMD</text>
<text x="371.5" y="56.9" transform="rotate(-90 371.5 56.9)">SHELL</text>
<text x="375" y="56.9" transform="rotate(-90 375 56.9)">SHELL</text>
<text x="348.8" y="63.4">5</text>
<text x="352.3" y="65.2">CLK</text>
<text x="348.8" y="70.4">7</text>
<text x="348.8" y="74">8</text>
<text x="348.8" y="77.5">9</text>
<text x="352.3" y="72.2">DAT0</text>
<text x="352.3" y="75.7">DAT1</text>
<text x="352.3" y="79.3">CD</text>
<text x="371.5" y="80.7" transform="rotate(-90 371.5 80.7)">SHELL</text>
<text x="375" y="80.7" transform="rotate(-90 375 80.7)">SHELL</text>
<text x="370.1" y="87.2" transform="rotate(-90 370.1 87.2)">11</text>
<text x="373.6" y="87.2" transform="rotate(-90 373.6 87.2)">12</text>
<text x="220.1" y="100.4">1</text>
<text x="36.6" y="107.5">2</text>
<text x="67.2" y="107.5">3</text>
<text x="130.3" y="102.2">1</text>
<text x="130.3" y="105.7">3</text>
<text x="134.8" y="103.6">VDDTMS</text>
<text x="134.8" y="107.1">GNDTCK</text>
<text x="149.9" y="102.2">2</text>
<text x="149.9" y="105.7">4</text>
<text x="220.1" y="104">2</text>
<text x="220.1" y="107.5">3</text>
<text x="223.6" y="102.2">SDA</text>
<text x="223.6" y="105.7">ADDR</text>
<text x="254" y="105.7">R</text>
<text x="257.7" y="107.5">6</text>
<text x="257.7" y="104">7</text>
<text x="40.1" y="109.3">SDAT</text>
<text x="57.4" y="109.3">SCLK</text>
<text x="130.3" y="109.3">5</text>
<text x="130.3" y="112.8">7</text>
<text x="134.8" y="110.7">GND</text>
<text x="140.6" y="110.7">TDO</text>
<text x="149.9" y="109.3">6</text>
<text x="149.9" y="112.8">8</text>
<text x="220.1" y="111">4</text>
<text x="223.6" y="109.3">ALERT</text>
<text x="223.6" y="112.8">SCL</text>
<text x="243.5" y="109.3">NRESET</text>
<text x="130.3" y="116.3">9</text>
<text x="134.8" y="114.2">GNDTDI</text>
<text x="134.8" y="117.7">GND NC</text>
<text x="149.9" y="116.3">10</text>
<text x="247.7" y="116.3">EPAD</text>
<text x="257.7" y="114.5">9</text>
<text x="325.9" y="133.9">1</text>
<text x="325.9" y="137.5">2</text>
<text x="329.4" y="135.7">SDA</text>
<text x="363.5" y="137.5">7</text>
<text x="325.9" y="141">3</text>
<text x="329.4" y="139.2">ADDR</text>
<text x="329.4" y="142.8">ALERT</text>
<text x="349.3" y="142.8">NRESET</text>
<text x="359.8" y="139.2">R</text>
<text x="363.5" y="141">6</text>
<text x="325.9" y="144.5">4</text>
<text x="329.4" y="146.3">SCL</text>
<text x="353.5" y="149.8">EPAD</text>
<text x="363.5" y="148.1">9</text>
<text x="91.2" y="158.6">14</text>
<text x="97.7" y="160.1">GND</text>
<text x="117" y="160.1">VBat</text>
<text x="127" y="158.6">13</text>
<text x="18.4" y="165.7">SDA</text>
<text x="26.6" y="167.5">3</text>
<text x="26.6" y="163.9">4</text>
<text x="91.2" y="165.7">16</text>
<text x="91.2" y="162.2">15</text>
<text x="97.7" y="167.1">IO12</text>
<text x="97.7" y="163.6">IO00</text>
<text x="116.7" y="167.1">IO13</text>
<text x="120.3" y="163.6">5V</text>
<text x="127" y="162.2">12</text>
<text x="127" y="165.7">11</text>
<text x="17.9" y="172.8">GND</text>
<text x="19" y="169.2">SCL</text>
<text x="26.6" y="171">2</text>
<text x="91.2" y="172.8">18</text>
<text x="91.2" y="169.2">17</text>
<text x="97.7" y="170.6">IO27</text>
<text x="116.7" y="170.6">IO15</text>
<text x="127" y="172.8">9</text>
<text x="127" y="169.2">10</text>
<text x="18.6" y="176.3">VCC</text>
<text x="26.6" y="174.5">1</text>
<text x="91.2" y="179.8">20</text>
<text x="91.2" y="176.3">19</text>
<text x="97.7" y="177.7">IO25</text>
<text x="97.7" y="174.2">IO26</text>
<text x="116.7" y="177.7">IO14</text>
<text x="116.7" y="174.2">IO02</text>
<text x="127" y="179.8">7</text>
<text x="127" y="176.3">8</text>
<text x="237.8" y="175" transform="rotate(-90 237.8 175)">4</text>
<text x="91.2" y="183.3">21</text>
<text x="97.7" y="181.2">IO33</text>
<text x="97.7" y="184.7">IO32</text>
<text x="109.1" y="184.7">IO22/SCL</text>
<text x="116.7" y="181.2">IO19</text>
<text x="127" y="183.3">6</text>
<text x="239.2" y="183.8" transform="rotate(-90 239.2 183.8)">INTR</text>
<text x="91.2" y="186.9">22</text>
<text x="91.2" y="190.4">23</text>
<text x="97.7" y="188.3">3v3</text>
<text x="97.7" y="191.8">IO34</text>
<text x="113.1" y="188.3">RxD(3)</text>
<text x="113.4" y="191.8">TxD(1)</text>
<text x="127" y="190.4">4</text>
<text x="127" y="186.9">5</text>
<text x="218.3" y="188.6">5</text>
<text x="221.8" y="190.4">TEST0</text>
<text x="91.2" y="193.9">24</text>
<text x="91.2" y="197.4">25</text>
<text x="97.7" y="195.3">RST</text>
<text x="108.4" y="195.3">IO21/SDA</text>
<text x="127" y="197.4">2</text>
<text x="127" y="193.9">3</text>
<text x="218.3" y="192.2">6</text>
<text x="221.8" y="193.9">TEST1</text>
<text x="329.6" y="195.7">8</text>
<text x="334.1" y="197.1">VDD</text>
<text x="353.6" y="197.1">GND</text>
<text x="363.4" y="195.7">1</text>
<text x="47.8" y="202.7">4</text>
<text x="91.2" y="201">26</text>
<text x="97.7" y="198.9">IO39</text>
<text x="97.7" y="202.4">IO36</text>
<text x="117.2" y="198.9">GND</text>
<text x="118.6" y="202.4">3v3</text>
<text x="127" y="201">1</text>
<text x="329.6" y="202.7">7</text>
<text x="363.4" y="202.7">2</text>
<text x="17.2" y="206.3">2</text>
<text x="20.7" y="208">DOUT</text>
<text x="40.2" y="204.5">DIN</text>
<text x="98.8" y="207.7">TTGO T5 V2.3</text>
<text x="105.5" y="204.2">E-Ink</text>
<text x="237.8" y="208.8" transform="rotate(-90 237.8 208.8)">7</text>
<text x="238.8" y="205.3" transform="rotate(-90 238.8 205.3)">SCL</text>
<text x="241.3" y="208.8" transform="rotate(-90 241.3 208.8)">8</text>
<text x="242.4" y="205.3" transform="rotate(-90 242.4 205.3)">SDA</text>
<text x="329.6" y="209.8">6</text>
<text x="334.1" y="204.2">GND</text>
<text x="354.3" y="204.2">CSB</text>
<text x="363.4" y="209.8">3</text>
<text x="186.6" y="215.7" transform="rotate(-90 186.6 215.7)">1</text>
<text x="188" y="211.2" transform="rotate(-90 188 211.2)">1</text>
<text x="199" y="215.7" transform="rotate(-90 199 215.7)">1</text>
<text x="200.4" y="211.2" transform="rotate(-90 200.4 211.2)">1</text>
<text x="334.1" y="211.2">VDDIO</text>
<text x="354.9" y="211.2">SDI</text>
<text x="329.6" y="216.9">5</text>
<text x="334.1" y="218.3">SDO</text>
<text x="354.3" y="218.3">SCK</text>
<text x="363.4" y="216.9">4</text>
<text x="17.2" y="225.7">2</text>
<text x="20.7" y="227.4">DOUT</text>
<text x="40.2" y="223.9">DIN</text>
<text x="47.8" y="222.1">4</text>
<text x="17.2" y="245.1">2</text>
<text x="40.2" y="243.3">DIN</text>
<text x="47.8" y="241.5">4</text>
<text x="97.2" y="243.3">2</text>
<text x="100.7" y="245.1">1</text>
<text x="100.7" y="241.5">2</text>
<text x="20.7" y="246.8">DOUT</text>
<text x="97.2" y="246.8">1</text>
<text x="40.2" y="262.7">DIN</text>
<text x="47.8" y="260.9">4</text>
<text x="17.2" y="264.5">2</text>
<text x="20.7" y="266.2">DOUT</text>
<text x="47.8" y="280.4">4</text>
<text x="17.2" y="283.9">2</text>
<text x="20.7" y="285.6">DOUT</text>
<text x="40.2" y="282.1">DIN</text>
</g>
<g font-size="3.2">
<text x="36.6" y="44">1</text>
<text x="40.1" y="45.8">GND</text>
<text x="348.8" y="66.9">6</text>
<text x="352.3" y="68.7">VSS</text>
<text x="257.7" y="100.4">8</text>
<text x="36.6" y="104">1</text>
<text x="40.1" y="105.7">GND</text>
<text x="249.7" y="102.2">VSS</text>
<text x="40.6" y="131.8">1</text>
<text x="49.1" y="131.8">2</text>
<text x="40.6" y="135.4">3</text>
<text x="49.1" y="135.4">4</text>
<text x="355.6" y="135.7">VSS</text>
<text x="363.5" y="133.9">8</text>
<text x="40.6" y="138.9">5</text>
<text x="40.6" y="142.4">7</text>
<text x="49.1" y="138.9">6</text>
<text x="49.1" y="142.4">8</text>
<text x="40.6" y="145.9">9</text>
<text x="40.6" y="149.5">11</text>
<text x="47.1" y="145.9">10</text>
<text x="47.1" y="149.5">12</text>
<text x="250.7" y="193.9">GND</text>
<text x="259.5" y="192.2">1</text>
<text x="39.8" y="208">VSS</text>
<text x="47.8" y="206.3">3</text>
<text x="39.8" y="227.4">VSS</text>
<text x="47.8" y="225.7">3</text>
<text x="47.8" y="245.1">3</text>
<text x="39.8" y="246.8">VSS</text>
<text x="39.8" y="266.2">VSS</text>
<text x="47.8" y="264.5">3</text>
<text x="39.8" y="285.6">VSS</text>
<text x="47.8" y="283.9">3</text>
</g>
<g font-size="3.2" fill="#f00">
<text x="51.6" y="45.8">VDD</text>
<text x="60.1" y="44">6</text>
<text x="218.9" y="52.8">6</text>
<text x="210.4" y="54.6">VDD</text>
<text x="348.8" y="59.9">4</text>
<text x="352.3" y="61.6">VDD</text>
<text x="58.7" y="105.7">VDD</text>
<text x="67.2" y="104">4</text>
<text x="249.2" y="112.8">VDD</text>
<text x="257.7" y="111">5</text>
<text x="355" y="146.3">VDD</text>
<text x="363.5" y="144.5">5</text>
<text x="241.3" y="175" transform="rotate(-90 241.3 175)">3</text>
<text x="242.7" y="185.4" transform="rotate(-90 242.7 185.4)">DVDD</text>
<text x="248.8" y="190.4">AVDD</text>
<text x="259.5" y="188.6">2</text>
<text x="17.2" y="202.7">1</text>
<text x="20.7" y="204.5">VDD</text>
<text x="17.2" y="222.1">1</text>
<text x="20.7" y="223.9">VDD</text>
<text x="17.2" y="241.5">1</text>
<text x="20.7" y="243.3">VDD</text>
<text x="17.2" y="260.9">1</text>
<text x="20.7" y="262.7">VDD</text>
<text x="17.2" y="280.4">1</text>
<text x="20.7" y="282.1">VDD</text>
</g>
</svg>
